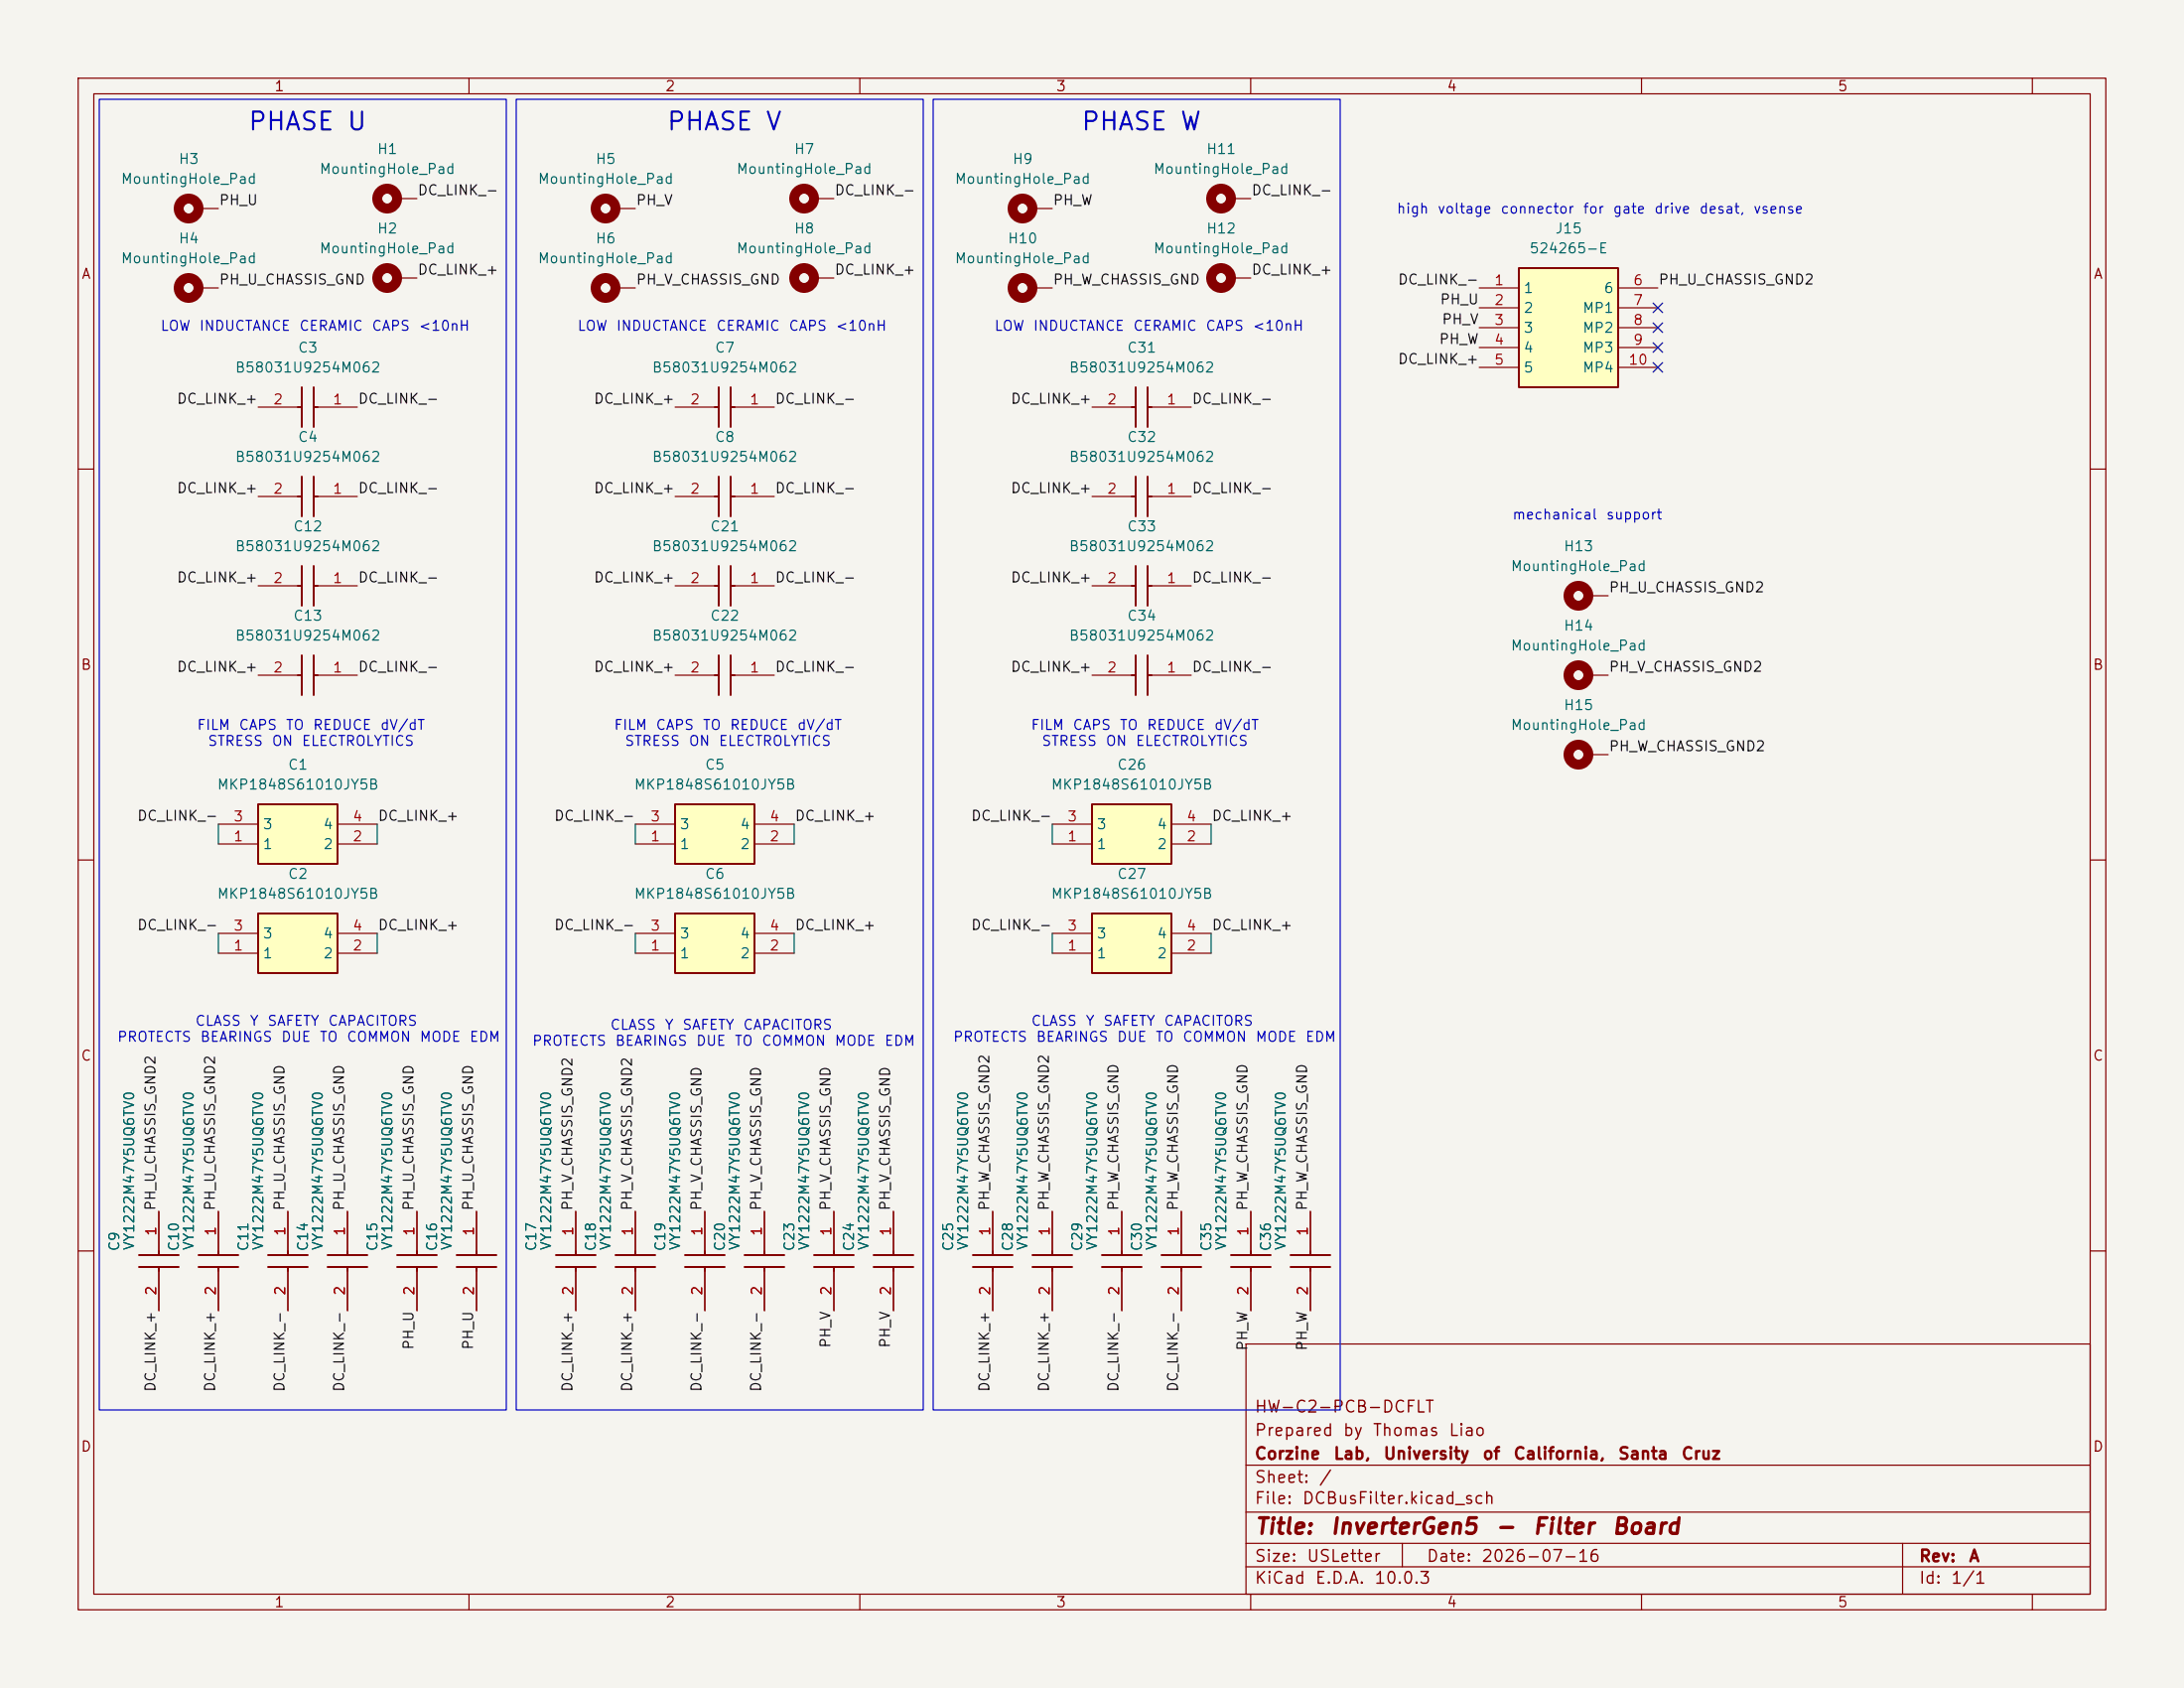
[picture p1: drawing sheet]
<svg xmlns="http://www.w3.org/2000/svg" width="279mm" height="216mm" viewBox="0 0 279 216" stroke-linecap="round" stroke-linejoin="round" font-family="sans-serif">
<path d="M0 0h279.4v215.9h-279.4z" fill="#f5f4ef" stroke="#f5f4ef" stroke-width=".13"/>
<g fill="none" stroke="#840000" stroke-width=".15">
<path d="M10 10h259.4v195.9h-259.4zM12 12h255.4v191.9h-255.4zM60 10v2M110 10v2M160 10v2M210 10v2M260 10v2M50.8 35.6h2.5M50.8 25.4h2.5M78.7 36.8h2.6M78.7 26.7h2.6M86.4 52.1h5"/>
<path d="M94 52.1h5.1M139.7 52.1h5.1M147.3 52.1h5.1M10 60h2M139.7 74.9h5.1M139.7 63.5h5.1M147.3 74.9h5.1M147.3 63.5h5.1M203.2 76.2h2.5M267.4 60h2M139.7 86.4h5.1M147.3 86.4h5.1"/>
<path d="M203.2 86.4h2.5M203.2 96.5h2.5M10 110h2M267.4 110h2M27.9 154.9v5.1M36.8 154.9v5.1M44.4 154.9v5.1M53.3 154.9v5.1M73.7 154.9v5.1M81.3 154.9v5.1M143.5 154.9v5.1M151.1 154.9v5.1"/>
<path d="M10 160h2M27.9 162.6v5M36.8 162.6v5M44.4 162.6v5M53.3 162.6v5M73.7 162.6v5M81.3 162.6v5M143.5 162.6v5M151.1 162.6v5M159.4 171.9h108v32h-108zM267.4 160h2M159.4 197.4h108"/>
<path d="M159.4 193.4h108M159.4 187.4h108M179.4 197.4v3M243.4 197.4v6.5M60 203.9v2M110 203.9v2M159.4 200.4h108M160 203.9v2M210 203.9v2M260 203.9v2"/>
</g>
<g fill="none" stroke="#840000" stroke-width=".25">
<path d="M91.4 52.1h.5M91.9 49.5v5.1M93.5 52.1h.5M93.5 49.5v5.1M144.8 52.1h.5M145.3 49.5v5.1M146.8 49.5v5.1M146.8 52.1h.5M144.8 74.9h.5M144.8 63.5h.5M145.3 61v5M145.3 72.4v5.1"/>
<path d="M146.8 74.9h.5M146.8 61v5M146.8 72.4v5.1M146.8 63.5h.5M144.8 86.4h.5M145.3 83.8v5.1M146.8 83.8v5.1M146.8 86.4h.5M25.4 160.5h5.1M25.4 162.1h5.1M27.9 160v.5M27.9 162.1v.5"/>
<path d="M34.3 160.5h5.1M34.3 162.1h5.1M36.8 160v.5M36.8 162.1v.5M41.9 160.5h5.1M41.9 162.1h5.1M44.4 160v.5M44.4 162.1v.5M50.8 160.5h5.1M50.8 162.1h5.1M53.3 160v.5M53.3 162.1v.5"/>
<path d="M71.1 160.5h5.1M71.1 162.1h5.1M73.7 160v.5M73.7 162.1v.5M78.7 160.5h5.1M78.7 162.1h5.1M81.3 160v.5M81.3 162.1v.5M141 160.5h5M141 162.1h5M143.5 160v.5M143.5 162.1v.5"/>
<path d="M148.6 160.5h5.1M148.6 162.1h5.1M151.1 160v.5M151.1 162.1v.5"/>
</g>
<g fill="none" stroke="#840000" stroke-width="1.3">
<circle cx="49.5" cy="25.4" r="1.27"/>
<circle cx="49.5" cy="35.6" r="1.27"/>
<circle cx="77.5" cy="36.8" r="1.27"/>
<circle cx="77.5" cy="26.7" r="1.27"/>
<circle cx="201.9" cy="76.2" r="1.27"/>
<circle cx="201.9" cy="86.4" r="1.27"/>
<circle cx="201.9" cy="96.5" r="1.27"/>
</g>
<path d="M194.3 34.3h12.7v15.2h-12.7z" fill="#ffffc2"/>
<g fill="none" stroke="#840000" stroke-width=".25">
<path d="M194.3 34.3h12.7v15.2h-12.7zM124.5 160.5h5M124.5 162.1h5M127 160v.5M127 162.1v.5M132.1 160.5h5.1M132.1 162.1h5.1M134.6 160v.5M134.6 162.1v.5M157.5 160.5h5.1M157.5 162.1h5.1M160 160v.5"/>
<path d="M160 162.1v.5"/>
</g>
<g fill="none" stroke="#840000" stroke-width=".15">
<path d="M189.2 36.8h5.1M189.2 39.4h5.1M207 36.8h5.1M207 39.4h5.1M189.2 41.9h5.1M189.2 44.5h5.1M189.2 47h5.1M207 41.9h5.1M207 44.5h5.1M207 47h5.1M127 154.9v5.1M134.6 154.9v5.1"/>
<path d="M160 154.9v5.1M127 162.6v5M134.6 162.6v5M160 162.6v5"/>
</g>
<path d="M139.7 116.8h10.2v7.7h-10.2z" fill="#ffffc2"/>
<g fill="none" stroke="#840000" stroke-width=".25">
<path d="M38.1 52.1h.5M38.6 49.5v5.1M40.1 49.5v5.1M40.1 52.1h.5M38.1 63.5h.5M38.6 61v5M40.1 63.5h.5M40.1 61v5M139.7 116.8h10.2v7.7h-10.2zM165.1 160.5h5.1M165.1 162.1h5.1M167.6 160v.5"/>
<path d="M167.6 162.1v.5"/>
</g>
<path d="M33 52.1h5.1M40.6 52.1h5.1M33 63.5h5.1M40.6 63.5h5.1M134.6 119.4h5.1M149.9 119.4h5M134.6 121.9h5.1M149.9 121.9h5M167.6 154.9v5.1M167.6 162.6v5" fill="none" stroke="#840000" stroke-width=".15"/>
<path d="M139.7 102.9h10.2v7.6h-10.2z" fill="#ffffc2"/>
<path d="M91.4 63.5h.5M91.9 61v5M93.5 63.5h.5M93.5 61v5M139.7 102.9h10.2v7.6h-10.2z" fill="none" stroke="#840000" stroke-width=".25"/>
<path d="M86.4 63.5h5M94 63.5h5.1M134.6 108h5.1M134.6 105.4h5.1M149.9 108h5M149.9 105.4h5" fill="none" stroke="#840000" stroke-width=".15"/>
<path d="M86.4 102.9h10.1v7.6h-10.1z" fill="#ffffc2"/>
<g fill="none" stroke="#840000" stroke-width=".25">
<path d="M91.4 74.9h.5M91.9 72.4v5.1M93.5 74.9h.5M93.5 72.4v5.1M38.1 86.4h.5M38.6 83.8v5.1M40.1 86.4h.5M40.1 83.8v5.1M91.4 86.4h.5M91.9 83.8v5.1M93.5 83.8v5.1M93.5 86.4h.5"/>
<path d="M86.4 102.9h10.1v7.6h-10.1z"/>
</g>
<path d="M104.1 25.4h2.6M104.1 35.6h2.6M86.4 74.9h5M94 74.9h5.1M33 86.4h5.1M40.6 86.4h5.1M86.4 86.4h5M94 86.4h5.1M81.3 108h5.1M81.3 105.4h5.1M96.5 108h5.1M96.5 105.4h5.1" fill="none" stroke="#840000" stroke-width=".15"/>
<g fill="none" stroke="#840000" stroke-width="1.3">
<circle cx="102.9" cy="35.6" r="1.27"/>
<circle cx="102.9" cy="25.4" r="1.27"/>
</g>
<path d="M33 116.8h10.2v7.7h-10.2z" fill="#ffffc2"/>
<path d="M33 116.8h10.2v7.7h-10.2z" fill="none" stroke="#840000" stroke-width=".25"/>
<path d="M27.9 119.4h5.1M43.2 119.4h5.1M27.9 121.9h5.1M43.2 121.9h5.1" fill="none" stroke="#840000" stroke-width=".15"/>
<path d="M33 102.9h10.2v7.6h-10.2z" fill="#ffffc2"/>
<g fill="none" stroke="#840000" stroke-width=".25">
<path d="M38.1 74.9h.5M38.6 72.4v5.1M40.1 74.9h.5M40.1 72.4v5.1M33 102.9h10.2v7.6h-10.2zM87.6 160.5h5.1M87.6 162.1h5.1M90.2 160v.5M90.2 162.1v.5M95.2 160.5h5.1M95.2 162.1h5.1M97.8 160v.5"/>
<path d="M97.8 162.1v.5"/>
</g>
<path d="M132.1 26.7h2.5M33 74.9h5.1M40.6 74.9h5.1M27.9 108h5.1M27.9 105.4h5.1M43.2 108h5.1M43.2 105.4h5.1M90.2 154.9v5.1M97.8 154.9v5.1M90.2 162.6v5M97.8 162.6v5" fill="none" stroke="#840000" stroke-width=".15"/>
<circle cx="130.8" cy="26.7" r="1.27" fill="none" stroke="#840000" stroke-width="1.3"/>
<path d="M86.4 116.8h10.1v7.7h-10.1z" fill="#ffffc2"/>
<g fill="none" stroke="#840000" stroke-width=".25">
<path d="M86.4 116.8h10.1v7.7h-10.1zM17.8 160.5h5.1M17.8 162.1h5.1M20.3 160v.5M20.3 162.1v.5M58.4 160.5h5.1M58.4 162.1h5.1M61 160v.5M61 162.1v.5M104.1 160.5h5.1M104.1 162.1h5.1M106.7 160v.5"/>
<path d="M106.7 162.1v.5M111.8 160.5h5M111.8 162.1h5M114.3 160v.5M114.3 162.1v.5"/>
</g>
<g fill="none" stroke="#840000" stroke-width=".15">
<path d="M25.4 36.8h2.5M25.4 26.7h2.5M132.1 36.8h2.5M157.5 35.6h2.5M157.5 25.4h2.5M81.3 119.4h5.1M96.5 119.4h5.1M81.3 121.9h5.1M96.5 121.9h5.1M20.3 154.9v5.1M27.9 154.9v5.1M36.8 154.9v5.1"/>
<path d="M44.4 154.9v5.1M53.3 154.9v5.1M61 154.9v5.1M73.7 154.9v5.1M81.3 154.9v5.1M90.2 154.9v5.1M97.8 154.9v5.1M106.7 154.9v5.1M114.3 154.9v5.1M127 154.9v5.1M134.6 154.9v5.1M143.5 154.9v5.1"/>
<path d="M151.1 154.9v5.1M160 154.9v5.1M167.6 154.9v5.1M20.3 162.6v5M27.9 162.6v5M36.8 162.6v5M44.4 162.6v5M53.3 162.6v5M61 162.6v5M73.7 162.6v5M81.3 162.6v5M90.2 162.6v5"/>
<path d="M97.8 162.6v5M106.7 162.6v5M114.3 162.6v5M127 162.6v5M134.6 162.6v5M143.5 162.6v5M151.1 162.6v5M160 162.6v5M167.6 162.6v5"/>
</g>
<g fill="none" stroke="#840000" stroke-width="1.3">
<circle cx="24.1" cy="26.7" r="1.27"/>
<circle cx="24.1" cy="36.8" r="1.27"/>
<circle cx="130.8" cy="36.8" r="1.27"/>
<circle cx="156.2" cy="35.6" r="1.27"/>
<circle cx="156.2" cy="25.4" r="1.27"/>
</g>
<path d="M27.9 105.4v2.6M27.9 119.4v2.5M48.3 105.4v2.6M48.3 119.4v2.5M81.3 105.4v2.6M81.3 119.4v2.5M101.6 105.4v2.6M101.6 119.4v2.5M134.6 105.4v2.6M134.6 119.4v2.5M154.9 105.4v2.6M154.9 119.4v2.5" fill="none" stroke="#009600" stroke-width=".15"/>
<path d="M211.5 38.8l1.2 1.2M212.7 38.8l-1.2 1.2M211.5 41.3l1.2 1.2M211.5 46.4l1.2 1.2M211.5 43.8l1.2 1.3M212.7 41.3l-1.2 1.2M212.7 46.4l-1.2 1.2M212.7 43.8l-1.2 1.3" fill="none" stroke="#000084" stroke-width=".15"/>
<path d="M12.7 12.7h52.1v167.6h-52.1zM66 12.7h52.1v167.6h-52.1zM119.4 12.7h52v167.6h-52z" fill="none" stroke="#0000c2" stroke-width=".15"/>
<g font-size="2.3" fill="#0000c2">
<text x="31.6" y="17.2">PHASE U</text>
<text x="85.2" y="17.2">PHASE V</text>
<text x="138.2" y="17.2">PHASE W</text>
</g>
<g font-size="2" fill="#840000">
<text x="160.4" y="196.7">Title:</text>
<text x="170.1" y="196.7">InverterGen5</text>
<text x="191.2" y="196.7">-</text>
<text x="196" y="196.7">Filter</text>
<text x="206.1" y="196.7">Board</text>
</g>
<g font-size="1.5" fill="#840000">
<text x="160.4" y="184">Prepared</text>
<text x="160.4" y="181">HW-C2-PCB-DCFLT</text>
<text x="171.7" y="184">by</text>
<text x="175.5" y="184">Thomas</text>
<text x="185.2" y="184">Liao</text>
<text x="160.4" y="190">Sheet:</text>
<text x="160.4" y="187">Corzine</text>
<text x="168.6" y="190">/</text>
<text x="170.5" y="187">Lab,</text>
<text x="176.9" y="187">University</text>
<text x="189.6" y="187">of</text>
<text x="193.5" y="187">California,</text>
<text x="206.9" y="187">Santa</text>
<text x="215" y="187">Cruz</text>
<text x="160.4" y="192.7">File:</text>
<text x="166.5" y="192.7">DCBusFilter.kicad_sch</text>
<text x="160.4" y="202.9">KiCad</text>
<text x="160.4" y="200.1">Size:</text>
<text x="167.1" y="200.1">USLetter</text>
<text x="168.1" y="202.9">E.D.A.</text>
<text x="175.7" y="202.9">10.0.3</text>
<text x="182.4" y="200.1">Date:</text>
<text x="189.4" y="200.1">2026-07-16</text>
<text x="245.4" y="200.1">Rev:</text>
<text x="245.4" y="202.9">Id:</text>
<text x="249.5" y="202.9">1/1</text>
<text x="251.8" y="200.1">A</text>
</g>
<g font-size="1.3" fill="#840000">
<text x="35" y="12">1</text>
<text x="85" y="12">2</text>
<text x="135" y="12">3</text>
<text x="185" y="12">4</text>
<text x="235" y="12">5</text>
<text x="10.3" y="36">A</text>
<text x="267.7" y="36">A</text>
<text x="10.3" y="86">B</text>
<text x="267.7" y="86">B</text>
<text x="10.3" y="136">C</text>
<text x="267.7" y="136">C</text>
<text x="10.3" y="186">D</text>
<text x="267.7" y="186">D</text>
<text x="35" y="205.9">1</text>
<text x="85" y="205.9">2</text>
<text x="135" y="205.9">3</text>
<text x="185" y="205.9">4</text>
<text x="235" y="205.9">5</text>
</g>
<g font-size="1.3" fill="#006464">
<text x="15.4" y="23.8">MountingHole_Pad</text>
<text x="22.8" y="21.3">H3</text>
<text x="40.8" y="22.6">MountingHole_Pad</text>
<text x="48.2" y="20">H1</text>
<text x="68.7" y="23.8">MountingHole_Pad</text>
<text x="76.1" y="21.3">H5</text>
<text x="94.1" y="22.6">MountingHole_Pad</text>
<text x="101.5" y="20">H7</text>
<text x="122.1" y="23.8">MountingHole_Pad</text>
<text x="129.4" y="21.3">H9</text>
<text x="147.5" y="22.6">MountingHole_Pad</text>
<text x="154.2" y="20">H11</text>
<text x="15.4" y="34">MountingHole_Pad</text>
<text x="22.8" y="31.5">H4</text>
<text x="40.8" y="32.7">MountingHole_Pad</text>
<text x="48.2" y="30.2">H2</text>
<text x="68.7" y="34">MountingHole_Pad</text>
<text x="76.1" y="31.5">H6</text>
<text x="94.1" y="32.7">MountingHole_Pad</text>
<text x="101.5" y="30.2">H8</text>
<text x="122.1" y="34">MountingHole_Pad</text>
<text x="128.8" y="31.5">H10</text>
<text x="147.5" y="32.7">MountingHole_Pad</text>
<text x="154.2" y="30.2">H12</text>
<text x="195.6" y="32.7">524265-E</text>
<text x="198.9" y="30.2">J15</text>
<text x="194.8" y="37.8">1</text>
<text x="194.8" y="40.3">2</text>
<text x="202.4" y="40.3">MP1</text>
<text x="205.1" y="37.8">6</text>
<text x="30" y="48">B58031U9254M062</text>
<text x="38" y="45.4">C3</text>
<text x="83.3" y="48">B58031U9254M062</text>
<text x="91.4" y="45.4">C7</text>
<text x="136.7" y="48">B58031U9254M062</text>
<text x="144.1" y="45.4">C31</text>
<text x="194.8" y="42.9">3</text>
<text x="194.8" y="45.4">4</text>
<text x="194.8" y="48">5</text>
<text x="202.4" y="42.9">MP2</text>
<text x="202.4" y="45.4">MP3</text>
<text x="202.4" y="48">MP4</text>
<text x="30" y="59.4">B58031U9254M062</text>
<text x="38" y="56.9">C4</text>
<text x="83.3" y="59.4">B58031U9254M062</text>
<text x="91.4" y="56.9">C8</text>
<text x="136.7" y="59.4">B58031U9254M062</text>
<text x="144.1" y="56.9">C32</text>
<text x="30" y="70.8">B58031U9254M062</text>
<text x="37.4" y="68.3">C12</text>
<text x="83.3" y="70.8">B58031U9254M062</text>
<text x="90.8" y="68.3">C21</text>
<text x="136.7" y="70.8">B58031U9254M062</text>
<text x="144.1" y="68.3">C33</text>
<text x="200" y="70.8">H13</text>
<text x="193.2" y="73.4">MountingHole_Pad</text>
<text x="30" y="82.3">B58031U9254M062</text>
<text x="37.4" y="79.7">C13</text>
<text x="83.3" y="82.3">B58031U9254M062</text>
<text x="90.8" y="79.7">C22</text>
<text x="136.7" y="82.3">B58031U9254M062</text>
<text x="144.1" y="79.7">C34</text>
<text x="193.2" y="83.5">MountingHole_Pad</text>
<text x="200" y="81">H14</text>
<text x="193.2" y="93.7">MountingHole_Pad</text>
<text x="200" y="91.1">H15</text>
<text x="27.7" y="101.3">MKP1848S61010JY5B</text>
<text x="36.8" y="98.8">C1</text>
<text x="81" y="101.3">MKP1848S61010JY5B</text>
<text x="90.1" y="98.8">C5</text>
<text x="134.4" y="101.3">MKP1848S61010JY5B</text>
<text x="142.8" y="98.8">C26</text>
<text x="33.5" y="106.4">3</text>
<text x="41.3" y="106.4">4</text>
<text x="86.9" y="106.4">3</text>
<text x="94.6" y="106.4">4</text>
<text x="140.2" y="106.4">3</text>
<text x="147.9" y="106.4">4</text>
<text x="33.5" y="108.9">1</text>
<text x="36.8" y="112.7">C2</text>
<text x="41.3" y="108.9">2</text>
<text x="86.9" y="108.9">1</text>
<text x="90.1" y="112.7">C6</text>
<text x="94.6" y="108.9">2</text>
<text x="140.2" y="108.9">1</text>
<text x="142.8" y="112.7">C27</text>
<text x="147.9" y="108.9">2</text>
<text x="27.7" y="115.3">MKP1848S61010JY5B</text>
<text x="81" y="115.3">MKP1848S61010JY5B</text>
<text x="134.4" y="115.3">MKP1848S61010JY5B</text>
<text x="33.5" y="122.9">1</text>
<text x="33.5" y="120.4">3</text>
<text x="41.3" y="122.9">2</text>
<text x="41.3" y="120.4">4</text>
<text x="86.9" y="122.9">1</text>
<text x="86.9" y="120.4">3</text>
<text x="94.6" y="122.9">2</text>
<text x="94.6" y="120.4">4</text>
<text x="140.2" y="122.9">1</text>
<text x="140.2" y="120.4">3</text>
<text x="147.9" y="122.9">2</text>
<text x="147.9" y="120.4">4</text>
<text x="15.6" y="160.1" transform="rotate(-90 15.6 160.1)">C9</text>
<text x="17.5" y="160" transform="rotate(-90 17.5 160)">VY1222M47Y5UQ6TV0</text>
<text x="23.2" y="160.1" transform="rotate(-90 23.2 160.1)">C10</text>
<text x="25.1" y="160" transform="rotate(-90 25.1 160)">VY1222M47Y5UQ6TV0</text>
<text x="32.1" y="160.1" transform="rotate(-90 32.1 160.1)">C11</text>
<text x="34" y="160" transform="rotate(-90 34 160)">VY1222M47Y5UQ6TV0</text>
<text x="39.7" y="160.1" transform="rotate(-90 39.7 160.1)">C14</text>
<text x="41.6" y="160" transform="rotate(-90 41.6 160)">VY1222M47Y5UQ6TV0</text>
<text x="48.6" y="160.1" transform="rotate(-90 48.6 160.1)">C15</text>
<text x="50.5" y="160" transform="rotate(-90 50.5 160)">VY1222M47Y5UQ6TV0</text>
<text x="56.2" y="160.1" transform="rotate(-90 56.2 160.1)">C16</text>
<text x="58.1" y="160" transform="rotate(-90 58.1 160)">VY1222M47Y5UQ6TV0</text>
<text x="68.9" y="160.1" transform="rotate(-90 68.9 160.1)">C17</text>
<text x="70.8" y="160" transform="rotate(-90 70.8 160)">VY1222M47Y5UQ6TV0</text>
<text x="76.5" y="160.1" transform="rotate(-90 76.5 160.1)">C18</text>
<text x="78.4" y="160" transform="rotate(-90 78.4 160)">VY1222M47Y5UQ6TV0</text>
<text x="85.4" y="160.1" transform="rotate(-90 85.4 160.1)">C19</text>
<text x="87.3" y="160" transform="rotate(-90 87.3 160)">VY1222M47Y5UQ6TV0</text>
<text x="93" y="160.1" transform="rotate(-90 93 160.1)">C20</text>
<text x="95" y="160" transform="rotate(-90 95 160)">VY1222M47Y5UQ6TV0</text>
<text x="101.9" y="160.1" transform="rotate(-90 101.9 160.1)">C23</text>
<text x="103.8" y="160" transform="rotate(-90 103.8 160)">VY1222M47Y5UQ6TV0</text>
<text x="109.6" y="160.1" transform="rotate(-90 109.6 160.1)">C24</text>
<text x="111.5" y="160" transform="rotate(-90 111.5 160)">VY1222M47Y5UQ6TV0</text>
<text x="122.3" y="160.1" transform="rotate(-90 122.3 160.1)">C25</text>
<text x="124.2" y="160" transform="rotate(-90 124.2 160)">VY1222M47Y5UQ6TV0</text>
<text x="129.9" y="160.1" transform="rotate(-90 129.9 160.1)">C28</text>
<text x="131.8" y="160" transform="rotate(-90 131.8 160)">VY1222M47Y5UQ6TV0</text>
<text x="138.8" y="160.1" transform="rotate(-90 138.8 160.1)">C29</text>
<text x="140.7" y="160" transform="rotate(-90 140.7 160)">VY1222M47Y5UQ6TV0</text>
<text x="146.4" y="160.1" transform="rotate(-90 146.4 160.1)">C30</text>
<text x="148.3" y="160" transform="rotate(-90 148.3 160)">VY1222M47Y5UQ6TV0</text>
<text x="155.3" y="160.1" transform="rotate(-90 155.3 160.1)">C35</text>
<text x="157.2" y="160" transform="rotate(-90 157.2 160)">VY1222M47Y5UQ6TV0</text>
<text x="162.9" y="160.1" transform="rotate(-90 162.9 160.1)">C36</text>
<text x="164.8" y="160" transform="rotate(-90 164.8 160)">VY1222M47Y5UQ6TV0</text>
</g>
<g font-size="1.3" fill="#0f0f0f">
<text x="27.9" y="26.5">PH_U</text>
<text x="53.3" y="25.3">DC_LINK_-</text>
<text x="81.3" y="26.5">PH_V</text>
<text x="106.7" y="25.3">DC_LINK_-</text>
<text x="134.6" y="26.5">PH_W</text>
<text x="160" y="25.3">DC_LINK_-</text>
<text x="53.3" y="35.4">DC_LINK_+</text>
<text x="106.7" y="35.4">DC_LINK_+</text>
<text x="160" y="35.4">DC_LINK_+</text>
<text x="27.9" y="36.7">PH_U_CHASSIS_GND</text>
<text x="81.3" y="36.7">PH_V_CHASSIS_GND</text>
<text x="134.6" y="36.7">PH_W_CHASSIS_GND</text>
<text x="178.7" y="36.7">DC_LINK_-</text>
<text x="184.1" y="39.2">PH_U</text>
<text x="184.4" y="41.8">PH_V</text>
<text x="212.1" y="36.7">PH_U_CHASSIS_GND2</text>
<text x="178.7" y="46.9">DC_LINK_+</text>
<text x="184" y="44.3">PH_W</text>
<text x="22.5" y="51.9">DC_LINK_+</text>
<text x="45.7" y="51.9">DC_LINK_-</text>
<text x="75.9" y="51.9">DC_LINK_+</text>
<text x="99.1" y="51.9">DC_LINK_-</text>
<text x="129.2" y="51.9">DC_LINK_+</text>
<text x="152.4" y="51.9">DC_LINK_-</text>
<text x="22.5" y="63.4">DC_LINK_+</text>
<text x="45.7" y="63.4">DC_LINK_-</text>
<text x="75.9" y="63.4">DC_LINK_+</text>
<text x="99.1" y="63.4">DC_LINK_-</text>
<text x="129.2" y="63.4">DC_LINK_+</text>
<text x="152.4" y="63.4">DC_LINK_-</text>
<text x="22.5" y="74.8">DC_LINK_+</text>
<text x="45.7" y="74.8">DC_LINK_-</text>
<text x="75.9" y="74.8">DC_LINK_+</text>
<text x="99.1" y="74.8">DC_LINK_-</text>
<text x="129.2" y="74.8">DC_LINK_+</text>
<text x="152.4" y="74.8">DC_LINK_-</text>
<text x="205.7" y="76.1">PH_U_CHASSIS_GND2</text>
<text x="22.5" y="86.2">DC_LINK_+</text>
<text x="45.7" y="86.2">DC_LINK_-</text>
<text x="75.9" y="86.2">DC_LINK_+</text>
<text x="99.1" y="86.2">DC_LINK_-</text>
<text x="129.2" y="86.2">DC_LINK_+</text>
<text x="152.4" y="86.2">DC_LINK_-</text>
<text x="205.7" y="86.2">PH_V_CHASSIS_GND2</text>
<text x="205.7" y="96.4">PH_W_CHASSIS_GND2</text>
<text x="17.5" y="105.3">DC_LINK_-</text>
<text x="48.3" y="105.3">DC_LINK_+</text>
<text x="70.8" y="105.3">DC_LINK_-</text>
<text x="101.6" y="105.3">DC_LINK_+</text>
<text x="124.1" y="105.3">DC_LINK_-</text>
<text x="154.9" y="105.3">DC_LINK_+</text>
<text x="17.5" y="119.3">DC_LINK_-</text>
<text x="48.3" y="119.3">DC_LINK_+</text>
<text x="70.8" y="119.3">DC_LINK_-</text>
<text x="101.6" y="119.3">DC_LINK_+</text>
<text x="124.1" y="119.3">DC_LINK_-</text>
<text x="154.9" y="119.3">DC_LINK_+</text>
<text x="20.2" y="154.9" transform="rotate(-90 20.2 154.9)">PH_U_CHASSIS_GND2</text>
<text x="27.8" y="154.9" transform="rotate(-90 27.8 154.9)">PH_U_CHASSIS_GND2</text>
<text x="36.7" y="154.9" transform="rotate(-90 36.7 154.9)">PH_U_CHASSIS_GND</text>
<text x="44.3" y="154.9" transform="rotate(-90 44.3 154.9)">PH_U_CHASSIS_GND</text>
<text x="53.2" y="154.9" transform="rotate(-90 53.2 154.9)">PH_U_CHASSIS_GND</text>
<text x="60.8" y="154.9" transform="rotate(-90 60.8 154.9)">PH_U_CHASSIS_GND</text>
<text x="73.5" y="154.9" transform="rotate(-90 73.5 154.9)">PH_V_CHASSIS_GND2</text>
<text x="81.2" y="154.9" transform="rotate(-90 81.2 154.9)">PH_V_CHASSIS_GND2</text>
<text x="90" y="154.9" transform="rotate(-90 90 154.9)">PH_V_CHASSIS_GND</text>
<text x="97.7" y="154.9" transform="rotate(-90 97.7 154.9)">PH_V_CHASSIS_GND</text>
<text x="106.6" y="154.9" transform="rotate(-90 106.6 154.9)">PH_V_CHASSIS_GND</text>
<text x="114.2" y="154.9" transform="rotate(-90 114.2 154.9)">PH_V_CHASSIS_GND</text>
<text x="126.9" y="154.9" transform="rotate(-90 126.9 154.9)">PH_W_CHASSIS_GND2</text>
<text x="134.5" y="154.9" transform="rotate(-90 134.5 154.9)">PH_W_CHASSIS_GND2</text>
<text x="143.4" y="154.9" transform="rotate(-90 143.4 154.9)">PH_W_CHASSIS_GND</text>
<text x="151" y="154.9" transform="rotate(-90 151 154.9)">PH_W_CHASSIS_GND</text>
<text x="159.9" y="154.9" transform="rotate(-90 159.9 154.9)">PH_W_CHASSIS_GND</text>
<text x="167.5" y="154.9" transform="rotate(-90 167.5 154.9)">PH_W_CHASSIS_GND</text>
<text x="53.2" y="172.7" transform="rotate(-90 53.2 172.7)">PH_U</text>
<text x="60.8" y="172.7" transform="rotate(-90 60.8 172.7)">PH_U</text>
<text x="106.6" y="172.5" transform="rotate(-90 106.6 172.5)">PH_V</text>
<text x="114.2" y="172.5" transform="rotate(-90 114.2 172.5)">PH_V</text>
<text x="159.9" y="172.9" transform="rotate(-90 159.9 172.9)">PH_W</text>
<text x="167.5" y="172.9" transform="rotate(-90 167.5 172.9)">PH_W</text>
<text x="20.2" y="178.1" transform="rotate(-90 20.2 178.1)">DC_LINK_+</text>
<text x="27.8" y="178.1" transform="rotate(-90 27.8 178.1)">DC_LINK_+</text>
<text x="36.7" y="178.1" transform="rotate(-90 36.7 178.1)">DC_LINK_-</text>
<text x="44.3" y="178.1" transform="rotate(-90 44.3 178.1)">DC_LINK_-</text>
<text x="73.5" y="178.1" transform="rotate(-90 73.5 178.1)">DC_LINK_+</text>
<text x="81.2" y="178.1" transform="rotate(-90 81.2 178.1)">DC_LINK_+</text>
<text x="90" y="178.1" transform="rotate(-90 90 178.1)">DC_LINK_-</text>
<text x="97.7" y="178.1" transform="rotate(-90 97.7 178.1)">DC_LINK_-</text>
<text x="126.9" y="178.1" transform="rotate(-90 126.9 178.1)">DC_LINK_+</text>
<text x="134.5" y="178.1" transform="rotate(-90 134.5 178.1)">DC_LINK_+</text>
<text x="143.4" y="178.1" transform="rotate(-90 143.4 178.1)">DC_LINK_-</text>
<text x="151" y="178.1" transform="rotate(-90 151 178.1)">DC_LINK_-</text>
</g>
<g font-size="1.3" fill="#0000c2">
<text x="178.6" y="27.6">high</text>
<text x="183.8" y="27.6">voltage</text>
<text x="191.9" y="27.6">connector</text>
<text x="202.4" y="27.6">for</text>
<text x="206.2" y="27.6">gate</text>
<text x="211.5" y="27.6">drive</text>
<text x="217.3" y="27.6">desat,</text>
<text x="224.2" y="27.6">vsense</text>
<text x="20.4" y="42.6">LOW</text>
<text x="25.4" y="42.6">INDUCTANCE</text>
<text x="38.2" y="42.6">CERAMIC</text>
<text x="47.5" y="42.6">CAPS</text>
<text x="53.5" y="42.6">&lt;10nH</text>
<text x="73.8" y="42.6">LOW</text>
<text x="78.7" y="42.6">INDUCTANCE</text>
<text x="91.5" y="42.6">CERAMIC</text>
<text x="100.8" y="42.6">CAPS</text>
<text x="106.8" y="42.6">&lt;10nH</text>
<text x="127.1" y="42.6">LOW</text>
<text x="132.1" y="42.6">INDUCTANCE</text>
<text x="144.9" y="42.6">CERAMIC</text>
<text x="154.1" y="42.6">CAPS</text>
<text x="160.2" y="42.6">&lt;10nH</text>
<text x="193.4" y="66.8">mechanical</text>
<text x="205.4" y="66.8">support</text>
<text x="25.1" y="93.7">FILM</text>
<text x="26.5" y="95.7">STRESS</text>
<text x="30.5" y="93.7">CAPS</text>
<text x="34.7" y="95.7">ON</text>
<text x="36.5" y="93.7">TO</text>
<text x="38.5" y="95.7">ELECTROLYTICS</text>
<text x="39.9" y="93.7">REDUCE</text>
<text x="48.5" y="93.7">dV/dT</text>
<text x="78.5" y="93.7">FILM</text>
<text x="79.8" y="95.7">STRESS</text>
<text x="83.8" y="93.7">CAPS</text>
<text x="88" y="95.7">ON</text>
<text x="89.8" y="93.7">TO</text>
<text x="91.8" y="95.7">ELECTROLYTICS</text>
<text x="93.3" y="93.7">REDUCE</text>
<text x="101.9" y="93.7">dV/dT</text>
<text x="131.8" y="93.7">FILM</text>
<text x="133.2" y="95.7">STRESS</text>
<text x="137.1" y="93.7">CAPS</text>
<text x="141.4" y="95.7">ON</text>
<text x="143.1" y="93.7">TO</text>
<text x="145.2" y="95.7">ELECTROLYTICS</text>
<text x="146.6" y="93.7">REDUCE</text>
<text x="155.2" y="93.7">dV/dT</text>
<text x="24.9" y="131.5">CLASS</text>
<text x="31.9" y="131.5">Y</text>
<text x="34.1" y="131.5">SAFETY</text>
<text x="41.9" y="131.5">CAPACITORS</text>
<text x="131.8" y="131.5">CLASS</text>
<text x="138.8" y="131.5">Y</text>
<text x="141.1" y="131.5">SAFETY</text>
<text x="148.8" y="131.5">CAPACITORS</text>
<text x="14.9" y="133.6">PROTECTS</text>
<text x="25.5" y="133.6">BEARINGS</text>
<text x="35.9" y="133.6">DUE</text>
<text x="40.8" y="133.6">TO</text>
<text x="44.3" y="133.6">COMMON</text>
<text x="53.6" y="133.6">MODE</text>
<text x="60" y="133.6">EDM</text>
<text x="68" y="134.1">PROTECTS</text>
<text x="78" y="132">CLASS</text>
<text x="78.6" y="134.1">BEARINGS</text>
<text x="84.9" y="132">Y</text>
<text x="87.2" y="132">SAFETY</text>
<text x="89" y="134.1">DUE</text>
<text x="93.9" y="134.1">TO</text>
<text x="95" y="132">CAPACITORS</text>
<text x="97.3" y="134.1">COMMON</text>
<text x="106.7" y="134.1">MODE</text>
<text x="113.1" y="134.1">EDM</text>
<text x="121.8" y="133.6">PROTECTS</text>
<text x="132.4" y="133.6">BEARINGS</text>
<text x="142.8" y="133.6">DUE</text>
<text x="147.7" y="133.6">TO</text>
<text x="151.2" y="133.6">COMMON</text>
<text x="160.5" y="133.6">MODE</text>
<text x="166.9" y="133.6">EDM</text>
</g>
<g font-size="1.3" fill="#a90000">
<text x="191.1" y="36.8">1</text>
<text x="191.1" y="39.3">2</text>
<text x="191.1" y="41.9">3</text>
<text x="208.8" y="36.8">6</text>
<text x="208.8" y="39.3">7</text>
<text x="208.8" y="41.9">8</text>
<text x="191.1" y="44.4">4</text>
<text x="191.1" y="47">5</text>
<text x="208.2" y="47">10</text>
<text x="208.8" y="44.4">9</text>
<text x="34.9" y="52">2</text>
<text x="42.5" y="52">1</text>
<text x="88.2" y="52">2</text>
<text x="95.8" y="52">1</text>
<text x="141.5" y="52">2</text>
<text x="149.2" y="52">1</text>
<text x="34.9" y="63.5">2</text>
<text x="42.5" y="63.5">1</text>
<text x="88.2" y="63.5">2</text>
<text x="95.8" y="63.5">1</text>
<text x="141.5" y="63.5">2</text>
<text x="149.2" y="63.5">1</text>
<text x="34.9" y="74.9">2</text>
<text x="42.5" y="74.9">1</text>
<text x="88.2" y="74.9">2</text>
<text x="95.8" y="74.9">1</text>
<text x="141.5" y="74.9">2</text>
<text x="149.2" y="74.9">1</text>
<text x="34.9" y="86.3">2</text>
<text x="42.5" y="86.3">1</text>
<text x="88.2" y="86.3">2</text>
<text x="95.8" y="86.3">1</text>
<text x="141.5" y="86.3">2</text>
<text x="149.2" y="86.3">1</text>
<text x="29.8" y="107.9">1</text>
<text x="29.8" y="105.4">3</text>
<text x="45" y="107.9">2</text>
<text x="45" y="105.4">4</text>
<text x="83.1" y="107.9">1</text>
<text x="83.1" y="105.4">3</text>
<text x="98.4" y="107.9">2</text>
<text x="98.4" y="105.4">4</text>
<text x="136.5" y="107.9">1</text>
<text x="136.5" y="105.4">3</text>
<text x="151.7" y="107.9">2</text>
<text x="151.7" y="105.4">4</text>
<text x="29.8" y="119.4">3</text>
<text x="45" y="119.4">4</text>
<text x="83.1" y="119.4">3</text>
<text x="98.4" y="119.4">4</text>
<text x="136.5" y="119.4">3</text>
<text x="151.7" y="119.4">4</text>
<text x="29.8" y="121.9">1</text>
<text x="45" y="121.9">2</text>
<text x="83.1" y="121.9">1</text>
<text x="98.4" y="121.9">2</text>
<text x="136.5" y="121.9">1</text>
<text x="151.7" y="121.9">2</text>
<text x="20.3" y="158.2" transform="rotate(-90 20.3 158.2)">1</text>
<text x="27.9" y="158.2" transform="rotate(-90 27.9 158.2)">1</text>
<text x="36.8" y="158.2" transform="rotate(-90 36.8 158.2)">1</text>
<text x="44.4" y="158.2" transform="rotate(-90 44.4 158.2)">1</text>
<text x="53.3" y="158.2" transform="rotate(-90 53.3 158.2)">1</text>
<text x="60.9" y="158.2" transform="rotate(-90 60.9 158.2)">1</text>
<text x="73.6" y="158.2" transform="rotate(-90 73.6 158.2)">1</text>
<text x="81.3" y="158.2" transform="rotate(-90 81.3 158.2)">1</text>
<text x="90.1" y="158.2" transform="rotate(-90 90.1 158.2)">1</text>
<text x="97.8" y="158.2" transform="rotate(-90 97.8 158.2)">1</text>
<text x="106.7" y="158.2" transform="rotate(-90 106.7 158.2)">1</text>
<text x="114.3" y="158.2" transform="rotate(-90 114.3 158.2)">1</text>
<text x="127" y="158.2" transform="rotate(-90 127 158.2)">1</text>
<text x="134.6" y="158.2" transform="rotate(-90 134.6 158.2)">1</text>
<text x="143.5" y="158.2" transform="rotate(-90 143.5 158.2)">1</text>
<text x="151.1" y="158.2" transform="rotate(-90 151.1 158.2)">1</text>
<text x="160" y="158.2" transform="rotate(-90 160 158.2)">1</text>
<text x="167.6" y="158.2" transform="rotate(-90 167.6 158.2)">1</text>
<text x="20.3" y="165.8" transform="rotate(-90 20.3 165.8)">2</text>
<text x="27.9" y="165.8" transform="rotate(-90 27.9 165.8)">2</text>
<text x="36.8" y="165.8" transform="rotate(-90 36.8 165.8)">2</text>
<text x="44.4" y="165.8" transform="rotate(-90 44.4 165.8)">2</text>
<text x="53.3" y="165.8" transform="rotate(-90 53.3 165.8)">2</text>
<text x="60.9" y="165.8" transform="rotate(-90 60.9 165.8)">2</text>
<text x="73.6" y="165.8" transform="rotate(-90 73.6 165.8)">2</text>
<text x="81.3" y="165.8" transform="rotate(-90 81.3 165.8)">2</text>
<text x="90.1" y="165.8" transform="rotate(-90 90.1 165.8)">2</text>
<text x="97.8" y="165.8" transform="rotate(-90 97.8 165.8)">2</text>
<text x="106.7" y="165.8" transform="rotate(-90 106.7 165.8)">2</text>
<text x="114.3" y="165.8" transform="rotate(-90 114.3 165.8)">2</text>
<text x="127" y="165.8" transform="rotate(-90 127 165.8)">2</text>
<text x="134.6" y="165.8" transform="rotate(-90 134.6 165.8)">2</text>
<text x="143.5" y="165.8" transform="rotate(-90 143.5 165.8)">2</text>
<text x="151.1" y="165.8" transform="rotate(-90 151.1 165.8)">2</text>
<text x="160" y="165.8" transform="rotate(-90 160 165.8)">2</text>
<text x="167.6" y="165.8" transform="rotate(-90 167.6 165.8)">2</text>
</g>
</svg>
